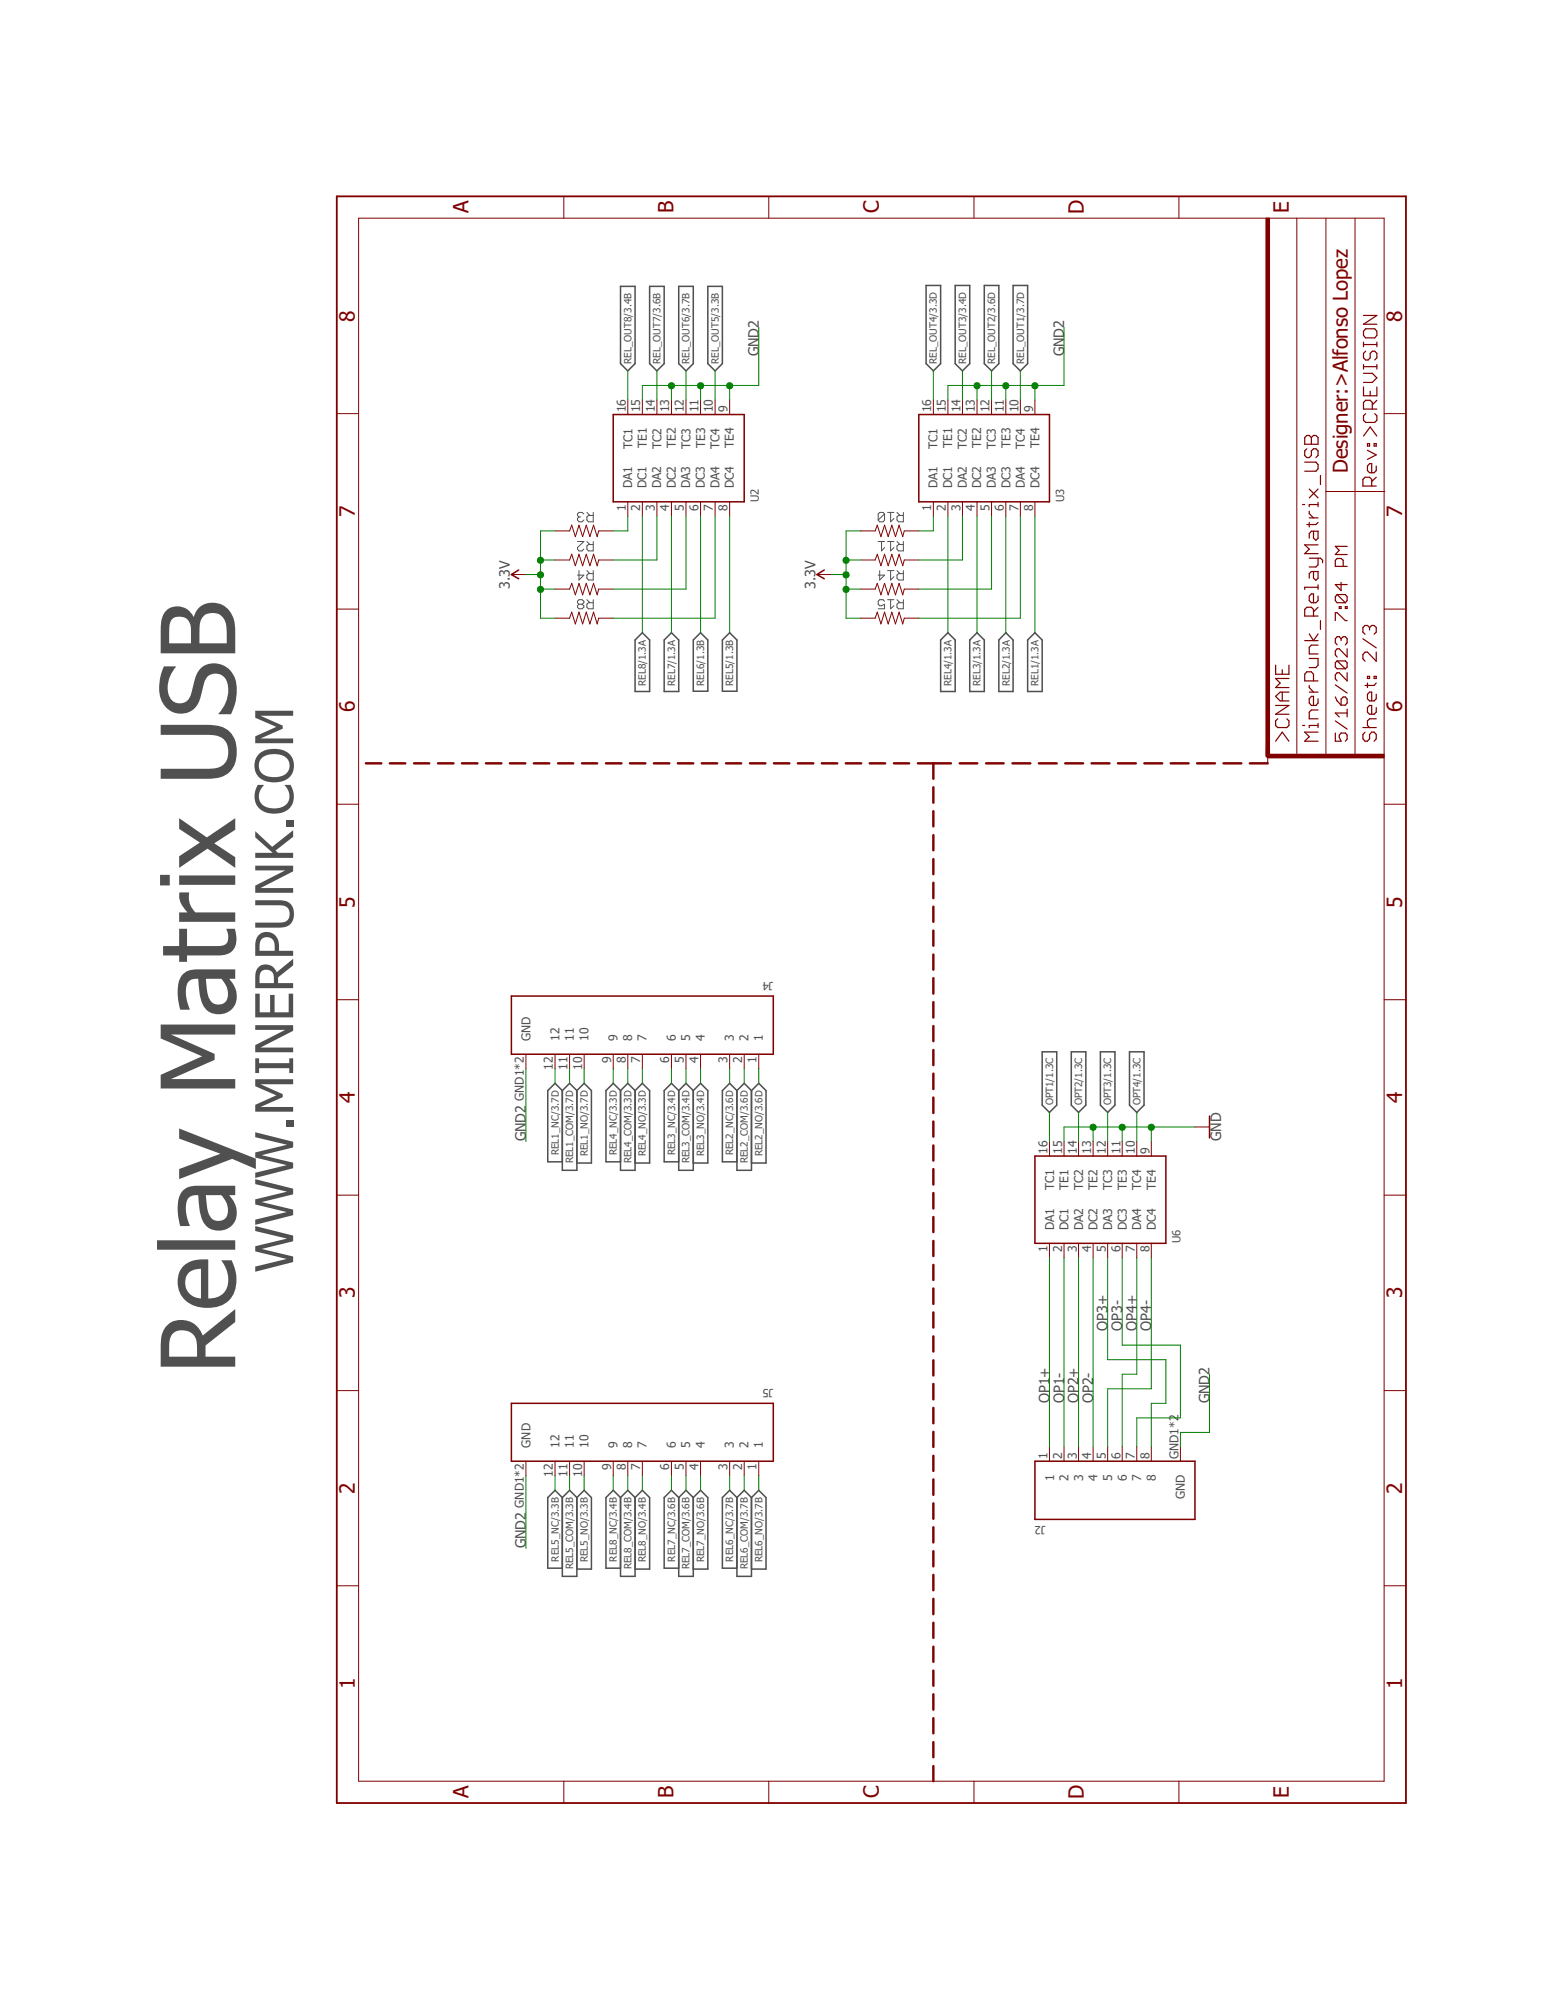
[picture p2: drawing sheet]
<svg xmlns="http://www.w3.org/2000/svg" width="216mm" height="279mm" viewBox="0 0 216 279" stroke-linecap="round" stroke-linejoin="round" font-family="sans-serif">
<path d="M19.3 27.2l177.3 225M196.6 27.2l-177.3 225" fill="none" stroke="#fff" stroke-width=".14"/>
<path d="M23.4 185.1a3.1 3.1 0 0 1 4.9 1.5l4.6-3.7v1.8l-4.2 3.3v1.5h4.2v1.4h-10.5v-2.7a3.9 3.9 0 0 1 1-3.1zM24.1 186.3l-.2 .4-.2 .5-.1 2.3h3.9v-1.2a2.06 2.06 0 0 0-1.5-2.4l-.7-.1-.5 .1zM25.7 176.8a4.2 4.2 0 0 1 3.4-.9v5.5a2.53 2.53 0 0 0 2.7-3.2l-.3-1-.6-1.1h1.5a5.5 5.5 0 0 1-.1 5.2 4.7 4.7 0 0 1-5.5 1 3.5 3.5 0 0 1-1.1-5.5zM26.3 177.9a2.19 2.19 0 0 0-.2 2.3 2.19 2.19 0 0 0 2 1.2v-4.2l-1.2 .3zM21.9 173.3h11v1.3h-11zM28.7 167l.1 .5a3.9 3.9 0 0 0 .9 2.9 1.39 1.39 0 0 0 1.7-.1 1.39 1.39 0 0 0 .4-1.5l-.2-.9-.7-.9zM25.6 166.3l.6-.4 .9-.2h5.8v1.3h-.9a3.1 3.1 0 0 1 .4 4.2 2.6 2.6 0 0 1-4.4-1.4l-.3-2.8a1.42 1.42 0 0 0-1.7 1.6 6.8 6.8 0 0 0 .5 2.7h-1.3l-.1-.5a6.4 6.4 0 0 1 .1-4.1zM25 157.6l10.7 4.3v1.4l-3.3-1.4-7.4 2.8v-1.4l5.8-2.1-5.8-2.1zM22.4 143.1h10.5v1.4h-9l6.1 2.7v.9l-6.1 2.6h9v1.4h-10.5v-1.9l5.8-2.6-5.8-2.5zM28.7 136.7l.1 .6a3.9 3.9 0 0 0 .9 2.8 1.39 1.39 0 0 0 1.7 0 1.39 1.39 0 0 0 .4-1.6l-.2-.8-.7-1zM25.6 136.1l.6-.5 .9-.2h5.8v1.3h-.9a3.1 3.1 0 0 1 .4 4.3 2.6 2.6 0 0 1-4.4-1.5l-.3-2.8a1.42 1.42 0 0 0-1.7 1.7 6.8 6.8 0 0 0 .5 2.7h-1.3l-.1-.5a6.4 6.4 0 0 1 .1-4.1zM25 129.8h1.1v2.4h3.8a1.88 1.88 0 0 0 1.9-.6 2.61 2.61 0 0 0-.2-1.8h1.2a3.7 3.7 0 0 1-.2 2.8 2.41 2.41 0 0 1-2.1 .9h-4.4v.9h-1.1v-.9h-2.2v-1.3h2.2zM25.1 124.7h1.3a2.95 2.95 0 0 0 .9 2.8h5.6v1.3h-7.9v-1.3h1.2a2.98 2.98 0 0 1-1.1-2.8zM25 122.3h7.9v1.3h-7.9zM22.4 122.2h1.3v1.5h-1.3zM25 114.3l3.9 2.7 4-2.7v1.6l-3 1.9 3 2v1.4l-3.9-2.6-4 2.6v-1.6l2.9-1.9-2.9-1.9zM22.4 101.3h6.5a3.9 3.9 0 0 1 3.6 1.5 4.6 4.6 0 0 1-.4 5 4.1 4.1 0 0 1-3.2 1h-6.5v-1.4h6.5a2.64 2.64 0 0 0 2.8-1.2 2.43 2.43 0 0 0-1.2-3.4l-1.2-.1h-6.9zM22.9 93.1h1.7a4.4 4.4 0 0 0-.9 4.2 1.63 1.63 0 0 0 1.8 .9 1.63 1.63 0 0 0 1.3-1.5l.1-.6a5.2 5.2 0 0 1 1.4-2.9 3.2 3.2 0 0 1 3.4 0 3.2 3.2 0 0 1 1.4 3.1 7 7 0 0 1-.8 3.5h-1.8a4.7 4.7 0 0 0 1.1-4.8 1.68 1.68 0 0 0-1.9-.9 1.68 1.68 0 0 0-1.3 1.6l-.2 1a3.1 3.1 0 0 1-2.4 3 3.1 3.1 0 0 1-3.6-3.5 7.2 7.2 0 0 1 .7-3.1zM23.2 85.3a2.49 2.49 0 0 1 3.9 .9 2.81 2.81 0 0 1 4.9-.9 4.3 4.3 0 0 1 .9 3v3h-10.5v-2.8a4.8 4.8 0 0 1 .6-3zM24 86.5a3.2 3.2 0 0 0-.4 2.1v1.3h3.1v-1.6a1.74 1.74 0 0 0-1.4-2.1h-.8zM28.5 86a2.77 2.77 0 0 0-.6 2.3v1.6h3.8v-1.2a3.6 3.6 0 0 0-.7-2.5 2.05 2.05 0 0 0-2.5-.2z" fill="#505050"/>
<g fill="none" stroke="#505050" stroke-width=".14">
<path d="M80.6 75.6h.9l-.9 .9v.2l.3 .3h.4l.2-.3M80.9 72.2l-.3 .2v.2l.3 .3h.4l.2-.3M80.9 72.2h.2M80.9 79.7v1.3l.6-.7h-.9M81.5 71.8l-.2-.2h-.4l-.3 .2v.2l.3 .2M82 71.6l.4 .4M82 75.6l.4 .5M82 79.7l.4 .4M82.8 71.6v1.3h-.6l-.2-.3v-.4l.2-.2h.6M82.8 75.6v1.4h-.6l-.2-.3v-.4l.2-.2h.6M82.8 79.7v1.3h-.6l-.2-.2v-.5l.2-.2h.6M122.6 75.6h.9"/>
<path d="M122.9 79.7v1.3l.6-.7h-.9M123.1 75.6v1.4l.4-.5M123.5 71.8v.8l-.2 .3h-.4l-.3-.3M123.5 71.8l-.2-.2h-.4l-.3 .2v.8M123.5 71.8l-.9 .8M124 71.6h.8M124 75.6h.8M124 79.7h.8M124.4 71.6v1.3l.4-.5M124.4 75.6v1.4l.4-.5M124.4 79.7v1.3l.4-.4M125.3 71.6l.4 .4"/>
<path d="M125.3 75.6l.4 .5M125.3 79.7l.4 .4M126.2 71.6v1.3h-.7l-.2-.3v-.4l.2-.2h.7M126.2 75.6v1.4h-.7l-.2-.3v-.4l.2-.2h.7M126.2 79.7v1.3h-.7l-.2-.2v-.5l.2-.2h.7M80.9 84.4l-.3-.2v-.2l.3-.2h.4l.2 .2v.2l-.2 .2M80.9 84.4l-.3 .2v.2l.3 .2h.4l.2-.2v-.2l-.2-.2M80.9 84.4h.4M82 83.8l.4 .4M82.8 83.8v1.2h-.6l-.2-.2v-.4l.2-.2h.6M123.5 84l-.2-.2h-.4l-.3 .2v.4l.3 .2h.2l.4-.2v.6h-.9M124 83.8h.8"/>
<path d="M124.4 83.8v1.2l.4-.4M125.3 83.8l.4 .4M126.2 83.8v1.2h-.7l-.2-.2v-.4l.2-.2h.7"/>
</g>
<g fill="none" stroke="#505050" stroke-width=".21">
<path d="M129.3 39.9h2.1v10.9l-1.1 1-1-1zM133.4 39.9h2v10.9l-1 1-1-1zM137.5 39.9h2v10.9l-1 1-1-1zM141.5 39.9h2v10.9l-1 1-1-1zM86.7 40h2v10.8l-1 1-1-1zM90.7 40h2.1v10.8l-1.1 1-1-1zM94.8 40h2v10.8l-1 1-1-1zM98.8 40h2.1v10.8l-1 1-1.1-1zM89.7 88.4l1 1v7.2h-2v-7.2zM93.8 88.4l1 1v7.2h-2v-7.2zM97.8 88.4l1 1v7.2h-2v-7.2zM101.9 88.4l1 1v7.2h-2v-7.2z"/>
<path d="M132.4 88.4l1 1v7.2h-2v-7.2zM136.4 88.4l1.1 1v7.2h-2.1v-7.2zM140.5 88.4l1 1v7.2h-2v-7.2zM144.5 88.4l1 1v7.2h-2v-7.2zM78.5 152.4v11.1h2.1v-11.1M78.5 152.4l-1-1.1-1 1.1v9.9h2M78.5 152.4l1-1.1 1.1 1.1M80.6 152.4l1-1.1 1 1.1v10.1h-2M86.7 152.4v11.1h2v-11.1M86.7 152.4l-1.1-1.1-1 1.1v9.9h2.1M86.7 152.4l1-1.1 1 1.1M88.7 152.4l1-1.1 1 1.1v10.1h-2"/>
<path d="M94.8 152.4v11.1h2v-11.1M94.8 152.4l-1-1.1-1 1.1v9.9h2M94.8 152.4l1-1.1 1 1.1M96.8 152.4l1-1.1 1 1.1v10.1h-2M102.9 152.4l-1-1.1-1 1.1v9.9h2M102.9 152.4v11.1h2v-11.1M102.9 152.4l1-1.1 1 1.1M104.9 152.4l1.1-1.1 1 1.1v10.1h-2.1M145.5 146.9h2.1v7.5l-1 1-1.1-1zM149.6 146.9h2v7.5l-1 1-1-1zM153.7 146.9h2v7.5l-1 1-1-1zM157.7 146.9h2.1v7.5l-1.1 1-1-1z"/>
<path d="M78.5 209.2l-1-1-1 1v9.9h2M78.5 209.2v11h2.1v-11M78.5 209.2l1-1 1.1 1M80.6 209.2l1-1 1 1v10h-2M86.7 209.2v11h2v-11M86.7 209.2l-1.1-1-1 1v9.9h2.1M86.7 209.2l1-1 1 1M88.7 209.2l1-1 1 1v10h-2M94.8 209.2v11h2v-11M94.8 209.2l-1-1-1 1v9.9h2M94.8 209.2l1-1 1 1M96.8 209.2l1-1 1 1v10h-2"/>
<path d="M102.9 209.2l-1-1-1 1v9.9h2M102.9 209.2v11h2v-11M102.9 209.2l1-1 1 1M104.9 209.2l1.1-1 1 1v10h-2.1"/>
</g>
<path d="M177 104.6v2" fill="none" stroke="#800000" stroke-width=".14"/>
<g fill="none" stroke="#800000" stroke-width=".34">
<path d="M51.1 106.6h2.2M54.4 106.6h2.2M57.8 106.6h2.1M61.2 106.6h2.1M64.5 106.6h2.2M67.9 106.6h2.1M71.2 106.6h2.2M74.5 106.6h2.2M77.9 106.6h2.2M81.3 106.6h2.1M84.6 106.6h2.2M88 106.6h2.1"/>
<path d="M91.3 106.6h2.2M94.7 106.6h2.1M98 106.6h2.2M101.4 106.6h2.1M104.7 106.6h2.2M108.1 106.6h2.1M111.4 106.6h2.2M114.8 106.6h2.1M118.1 106.6h2.2M121.5 106.6h2.1M124.8 106.6h2.2M128.2 106.6h4.6"/>
<path d="M130.3 106.6v2.2M130.3 110v2.1M130.3 113.3v2.1M130.3 116.7v2.1M134 106.6h2.5M137.7 106.6h2.5M141.4 106.6h2.5M145.1 106.6h2.5M148.8 106.6h2.5M152.4 106.6h2.5M156.1 106.6h2.5M159.8 106.6h2.5"/>
<path d="M163.5 106.6h2.5M167.2 106.6h2.5M170.9 106.6h2.5M174.5 106.6h2.5M130.3 120v2.1M130.3 123.3v2.2M130.3 126.7v2.1M130.3 130v2.1M130.3 133.3v2.2M130.3 136.7v2.1M130.3 140v2.2M130.3 143.3v2.2"/>
<path d="M130.3 146.7v2.1M130.3 150v2.1M130.3 153.3v2.2M130.3 156.7v2.1M130.3 160v2.1M130.3 163.3v2.2M130.3 166.7v2.1M130.3 170v2.1M130.3 173.4v2.1M130.3 176.7v2.1M130.3 180v2.2M130.3 183.3v2.2"/>
<path d="M130.3 186.7v2.1M130.3 190v2.2M130.3 193.3v2.2M130.3 196.7v2.1M130.3 200v2.1M130.3 203.4v2.1M130.3 206.7v2.1M130.3 210v2.2M130.3 213.4v2.1M130.3 216.7v2.1M130.3 220v2.2M130.3 223.4v2.1"/>
<path d="M130.3 226.7v2.1M130.3 230v2.2M130.3 233.4v2.1M130.3 236.7v2.1M130.3 240v2.1M130.3 243.4v2.1M130.3 246.7v2.1"/>
</g>
<path d="M177 105.4h16.3v.5h-16.3z" fill-rule="evenodd" fill="#800000"/>
<path d="M177 105.4h16.3v.5h-16.3z" fill="none" stroke="#800000" stroke-width=".14"/>
<path d="M176.8 30.5h.5v75.2h-.5z" fill-rule="evenodd" fill="#800000"/>
<g fill="none" stroke="#800000" stroke-width=".14">
<path d="M50.1 30.5h143.2v218.3h-143.2zM78.7 27.4v3.1M107.4 27.4v3.1M136 27.4v3.1M164.6 27.4v3.1M176.8 30.5h.5v75.2h-.5zM181.1 30.5v75.1M185.2 30.5v75.1M189.2 30.5v75.1M47 57.8h3.1M87.7 55.9v2M89.7 55.9v2"/>
<path d="M91.7 55.9v2M93.8 55.9v2M95.8 55.9v2M97.8 55.9v2M99.9 55.9v2M101.9 55.9v2M130.3 55.9v2M132.4 55.9v2M134.4 55.9v2M136.4 55.9v2M138.5 55.9v2M140.5 55.9v2"/>
<path d="M142.5 55.9v2M144.5 55.9v2M193.3 57.8h3M77.5 74.2h2l.3-.8 .5 1.6 .6-1.6 .5 1.6 .5-1.6 .5 1.6 .5-1.6 .5 1.6 .2-.8h2M77.5 78.2h2l.3-.8 .5 1.6 .6-1.6 .5 1.6 .5-1.6 .5 1.6 .5-1.6 .5 1.6 .2-.8h2M87.7 70.1v2M89.7 70.1v2M91.7 70.1v2M93.8 70.1v2M95.8 70.1v2M97.8 70.1v2M99.9 70.1v2"/>
<path d="M101.9 70.1v2M120.2 74.2h2l.3-.8 .5 1.6 .5-1.6 .5 1.6 .5-1.6 .6 1.6 .5-1.6 .5 1.6 .2-.8h2M120.2 78.2h2l.3-.8 .5 1.6 .5-1.6 .5 1.6 .5-1.6 .6 1.6 .5-1.6 .5 1.6 .2-.8h2M130.3 70.1v2M132.4 70.1v2M134.4 70.1v2M136.4 70.1v2M138.5 70.1v2M140.5 70.1v2M142.5 70.1v2M144.5 70.1v2M185.2 68.7h8.2"/>
<path d="M47 85.1h3.1M71.4 80.3h2M77.5 82.3h2l.3-.8 .5 1.6 .6-1.6 .5 1.6 .5-1.6 .5 1.6 .5-1.6 .5 1.6 .2-.8h2M77.5 86.4h2l.3-.9 .5 1.7 .6-1.7 .5 1.7 .5-1.7 .5 1.7 .5-1.7 .5 1.7 .2-.8h2M114.1 80.3h2M120.2 82.3h2l.3-.8 .5 1.6 .5-1.6 .5 1.6 .5-1.6 .6 1.6 .5-1.6 .5 1.6 .2-.8h2M120.2 86.4h2l.3-.9 .5 1.7 .5-1.7 .5 1.7 .5-1.7 .6 1.7 .5-1.7 .5 1.7 .2-.8h2M193.3 85.1h3M47 112.4h3.1M193.3 112.4h3M47 139.7h3.1M193.3 139.7h3"/>
<path d="M73.4 147.3v2M77.5 147.3v2M79.5 147.3v2M81.6 147.3v2M85.6 147.3v2M87.7 147.3v2M89.7 147.3v2M93.8 147.3v2M95.8 147.3v2M97.8 147.3v2M101.9 147.3v2M103.9 147.3v2"/>
<path d="M106 147.3v2M146.6 159.5v2M148.6 159.5v2M150.6 159.5v2M152.7 159.5v2M154.7 159.5v2M156.7 159.5v2M158.7 159.5v2M160.8 159.5v2M166.9 157.4h2M47 167h3.1M146.6 173.7v2"/>
<path d="M148.6 173.7v2M150.6 173.7v2M152.7 173.7v2M154.7 173.7v2M156.7 173.7v2M158.7 173.7v2M160.8 173.7v2M193.3 167h3M47 194.3h3.1M193.3 194.3h3M73.4 204.1v2.1M77.5 204.1v2.1"/>
<path d="M79.5 204.1v2.1M81.6 204.1v2.1M85.6 204.1v2.1M87.7 204.1v2.1M89.7 204.1v2.1M93.8 204.1v2.1M95.8 204.1v2.1M97.8 204.1v2.1M101.9 204.1v2.1M103.9 204.1v2.1M106 204.1v2.1M146.6 202.1v2"/>
<path d="M148.6 202.1v2M150.6 202.1v2M152.7 202.1v2M154.7 202.1v2M156.7 202.1v2M158.7 202.1v2M160.8 202.1v2M164.8 202.1v2M47 221.5h3.1M193.3 221.5h3M78.7 248.8v3.1M107.4 248.8v3.1"/>
<path d="M136 248.8v3.1M164.6 248.8v3.1"/>
</g>
<path d="M177 104.6v1h1.1" fill="none" stroke="#800000" stroke-width=".51"/>
<g fill="none" stroke="#800000" stroke-width=".17">
<path d="M190.4 47.8v.6M190.4 50.9v.7M190.4 54.1v1.2h1.9v-1.2M190.4 52.2h1.2l.7 .6-.7 .6h-1.2M190.4 51.2h1.9M190.4 48.1h1.9M190.4 44.1h1.9l-1.9 1.2h1.9M190.7 57.8l-.3 .3v.6l.3 .3h1.3l.3-.3v-.6l-.3-.3M190.7 45.9h1.3l.3 .4v.6l-.3 .3h-1.3l-.3-.3v-.6zM190.7 49.1l-.3 .3v.6l.3 .3h.4l.2-.3v-.6l.3-.3h.4l.3 .3v.6l-.3 .3M191.3 54.7v.6M191.6 57.1v-.9l-.3-.3h-.6l-.3 .3v.9h1.9"/>
<path d="M192.3 47.8v.6M192.3 50.9v.7M192.3 55.9l-.7 .7M181.9 70.5h.3M182.2 61.1l.3-.3h.3l.3 .3 .3-.3h.4l.3 .3v1h-1.9zM182.2 64.6h1.6l.3 .3v.6l-.3 .3h-1.6M182.5 62.7l-.3 .3v.6l.3 .3h.3l.3-.3v-.6l.3-.3h.4l.3 .3v.6l-.3 .3M182.8 71.4v.4l.6 .5M182.8 73v.6M182.8 78h1.6l.3 .3v.3M182.8 72.3h1.3M182.8 68.3l1.3 1.3"/>
<path d="M183.1 61.1v1M183.4 74.2v1l.4 .3 .3-.3v-1h-1l-.3 .3v.7M183.4 79.8v1l.4 .3 .3-.3v-1h-1l-.3 .3v.7M184.1 70.5h-1.3v.3M184.1 70.2v.6M184.1 78v.9l-.3 .3h-1M184.1 76.1h-1.9l.6 .6-.6 .6h1.9M184.1 73l-.3 .3h-1.3M184.1 68.3l-1.3 1.3M184.4 66.4v1.3M187.6 79.1v-.8l-.3-.3h-.6l-.2 .3v.8h1.6M188.1 76.3h-1.6l.5 .6-.5 .6h1.6"/>
<path d="M190.4 60.9l.9-1.3 1 1.3M191 62h.3v.3h-.3zM191 62.9l1.2 .6-1.2 .7M191.6 67.9v-.9l-.3-.3h-.7l-.3 .3v.9h1.9M191.9 62h.3v.3h-.3zM192.2 65.1v.6l-.3 .3h-.6l-.3-.3v-.6l.3-.3h.3v1.2M192.2 66.7l-.6 .6M178.1 98.6h1.9l-1.9 1.2h1.9M178.1 92.9v1.3h1.9v-1.3M179.1 93.6v.6M179.1 96.7v1.2M180 96.7h-1.2l-.7 .6 .7 .6h1.2"/>
<path d="M180 94.8h-1.9l.7 .6-.7 .7h1.9M182.2 89.5h1.9M182.8 95.8v.3l.6 .6M182.8 92h1.3v.9l-.3 .4h-1M182.8 96.7h1.3M182.8 88.6l.6 .9 .7-.9M183.4 86.1v-1l-.3-.3h-.6l-.3 .3v1h1.9M183.4 95.1v-.9l-.3-.3h-.6l-.3 .3v.9h1.9M184.1 83.3v.6l-.3 .3h-.7l-.3-.3v-.6l.3-.3h.3v1.2M184.1 90.1h-1l-.3 .3v1h1.3M184.1 97.6v.6l-.3 .4h-.7l-.3-.4v-.6l.3-.3h.3v1.3M184.1 99.2h-1l-.3 .3v.9h1.3"/>
<path d="M184.1 81.7v.6M184.1 82h-1.9v.3M184.1 84.8l-.7 .7M184.4 86.7v1.2M186.5 86.7v-1.1h.2l1.2 1.1h.2M186.5 97.4l.2 .5 .6 .6M186.5 95.7l1.6 1.1M186.7 83.1l-.2 .3v.5l.2 .3h1.2M186.7 92.3l-.2 .3v.6l.2 .2h1.2M186.7 83.1h1.2l.2 .3v.5l-.2 .3M186.7 92.3h1.2l.2 .3v.6l-.2 .2M186.7 92.3l1.2 1.1"/>
<path d="M186.7 83.1l1.2 1.1M187 84.8h.3v.2h-.3zM187.3 89.2l-.3-.3h-.3l-.2 .3v.6l.2 .3M187.3 89.2l.3-.3h.3l.2 .3v.6l-.2 .3M187.3 81.4v1.1l-.8-.8h1.6M187.3 89.2v.3M187.6 97.4h.3l.2 .3v.5l-.2 .3h-.6v-.8zM187.9 84.8h.2v.2h-.2zM188.1 90.6v1.2l-1.1-1.2h-.3l-.2 .3v.6l.2 .3M188.1 94v1.1l-1.1-1.1h-.3l-.2 .3v.5l.2 .3M188.1 99.1v1.1M188.1 99.6h-1.6l.5 .6"/>
<path d="M190.3 89.2l1.9 1.3M191 94.5h.3v.3h-.3zM191 95.4v.7M191.3 87.7l.3-.3h.3l.3 .3v.6l-.3 .3M191.3 87.7l-.3-.3h-.4l-.3 .3v.6l.3 .3M191.3 87.7v.3M191.9 94.5h.3v.3h-.3zM192.2 98.8v.7l-.3 .3h-.6l-.3-.3v-.7l.3-.2h.3v1.2M192.2 97v.6l-.3 .3h-.6l-.3-.3v-.6l.3-.3h.3v1.2M192.2 91.1v1.3l-1.2-1.3h-.4l-.3 .3v.6l.3 .4M192.2 95.4l-.3 .4h-1.3M178.1 103.5l1-1.2 .9 1.2"/>
<path d="M178.4 100.4l-.3 .3v.6l.3 .3h1.3l.3-.3v-.6l-.3-.3M181.9 101.3h.3M184.1 102.3h-1.9l.6 .6-.6 .6h1.9M184.1 101.3h-1.3v.3M184.1 101v.6M186.5 102.4v1.1h.8l-.3-.5v-.3l.3-.3h.6l.2 .3v.6l-.2 .2M186.5 100.7l1.6 1.2M190.3 101.6h1.9M190.6 102.3l-.3 .3v.6l.3 .3h.4l.3-.3v-.6l.3-.3h.3l.3 .3v.6l-.3 .3M192.2 100.4h-.9l-.3 .3v.6l.3 .3"/>
</g>
<path d="M47 27.4h149.3v224.5h-149.3z" fill="none" stroke="#800000" stroke-width=".25"/>
<path d="M85.6 57.9h18.3v12.2h-18.3zM128.3 57.9h18.3v12.2h-18.3zM72.4 79.6l-1 .7 1 .6M115.1 79.6l-1 .7 1 .6M71.4 139.1h36.6v8.2h-36.6zM168.9 155.9v3.1M144.5 161.5h18.3v12.2h-18.3zM71.4 196h36.6v8.1h-36.6zM144.5 204.1h22.4v8.2h-22.4z" fill="none" stroke="#800000" stroke-width=".21"/>
<path d="M99.9 51.8v4.1M77.5 74.2h-2v12.2h2M73.4 80.3h2.1" fill="none" stroke="#008000" stroke-width=".14"/>
<circle cx="75.5" cy="80.3" r=".43" fill="#008000"/>
<g fill="none" stroke="#008000" stroke-width=".14">
<path d="M75.5 78.2h2"/>
<circle cx="75.5" cy="80.3" r=".43"/>
</g>
<circle cx="75.5" cy="78.3" r=".43" fill="#008000"/>
<g fill="none" stroke="#008000" stroke-width=".14">
<path d="M75.5 82.3h2"/>
<circle cx="75.5" cy="78.3" r=".43"/>
</g>
<circle cx="75.5" cy="82.3" r=".43" fill="#008000"/>
<g fill="none" stroke="#008000" stroke-width=".14">
<path d="M120.2 74.2h-2v12.2h2M116.1 80.3h2.1"/>
<circle cx="75.5" cy="82.3" r=".43"/>
</g>
<circle cx="118.1" cy="80.3" r=".43" fill="#008000"/>
<g fill="none" stroke="#008000" stroke-width=".14">
<path d="M118.2 78.2h2"/>
<circle cx="118.1" cy="80.3" r=".43"/>
</g>
<circle cx="118.1" cy="78.3" r=".43" fill="#008000"/>
<g fill="none" stroke="#008000" stroke-width=".14">
<path d="M118.2 82.3h2"/>
<circle cx="118.1" cy="78.3" r=".43"/>
</g>
<circle cx="118.1" cy="82.3" r=".43" fill="#008000"/>
<g fill="none" stroke="#008000" stroke-width=".14">
<path d="M87.7 51.8v4.1M91.7 51.8v4.1M95.8 51.8v4.1M130.3 51.8v4.1M134.4 51.8v4.1M138.5 51.8v4.1M142.5 51.8v4.1M87.7 72.1v2.1h-2.1M89.7 72.1v16.3M91.7 72.1v6.1h-6.1M93.8 72.1v16.3M95.8 72.1v10.2h-10.2"/>
<path d="M97.8 72.1v16.3M99.9 72.1v14.3h-14.3M101.9 72.1v16.3M130.3 72.1v2.1h-2M132.4 72.1v16.3M134.4 72.1v6.1h-6.1M136.4 72.1v16.3M138.5 72.1v10.2h-10.2M140.5 72.1v16.3M142.5 72.1v14.3h-14.2M144.5 72.1v16.3M77.5 149.3v2"/>
<path d="M79.5 149.3v2M81.6 149.3v2M85.6 149.3v2M87.7 149.3v2M89.7 149.3v2M93.8 149.3v2M95.8 149.3v2M97.8 149.3v2M101.9 149.3v2M103.9 149.3v2M106 149.3v2M146.6 155.4v4.1"/>
<path d="M148.6 159.5v-2.1h12.2v2.1M150.6 155.4v4.1M154.7 155.4v4.1M158.7 155.4v4.1M146.6 175.7v26.4M148.6 175.7v26.4M150.6 175.7v26.4M152.7 175.7v26.4M154.7 175.7v14.2h8.1v6.1h-2v6.1M156.7 175.7v12.2h8.1v10.2h-6.1v4M158.7 175.7v16.3h-2v10.1M160.8 175.7v18.3h-6.1v8.1"/>
<path d="M77.5 206.2v2M79.5 206.2v2M81.6 206.2v2M85.6 206.2v2M87.7 206.2v2M89.7 206.2v2M93.8 206.2v2M95.8 206.2v2M97.8 206.2v2M101.9 206.2v2M103.9 206.2v2M106 206.2v2"/>
<circle cx="118.1" cy="82.3" r=".43"/>
</g>
<circle cx="160.8" cy="157.5" r=".43" fill="#008000"/>
<g fill="none" stroke="#008000" stroke-width=".14">
<path d="M156.7 157.4v2.1"/>
<circle cx="160.8" cy="157.5" r=".43"/>
</g>
<circle cx="156.7" cy="157.5" r=".43" fill="#008000"/>
<g fill="none" stroke="#008000" stroke-width=".14">
<path d="M152.7 157.4v2.1"/>
<circle cx="156.7" cy="157.5" r=".43"/>
</g>
<circle cx="152.6" cy="157.5" r=".43" fill="#008000"/>
<g fill="none" stroke="#008000" stroke-width=".14">
<path d="M89.7 55.9v-2.1h12.2v2.1M160.8 157.4h6.1"/>
<circle cx="152.6" cy="157.5" r=".43"/>
</g>
<circle cx="101.9" cy="53.9" r=".43" fill="#008000"/>
<g fill="none" stroke="#008000" stroke-width=".14">
<path d="M97.8 53.8v2.1"/>
<circle cx="101.9" cy="53.9" r=".43"/>
</g>
<circle cx="97.8" cy="53.9" r=".43" fill="#008000"/>
<g fill="none" stroke="#008000" stroke-width=".14">
<path d="M93.8 53.8v2.1"/>
<circle cx="97.8" cy="53.9" r=".43"/>
</g>
<circle cx="93.8" cy="53.9" r=".43" fill="#008000"/>
<g fill="none" stroke="#008000" stroke-width=".14">
<path d="M106 45.7v8.1h-4.1M132.4 55.9v-2.1h12.1v2.1"/>
<circle cx="93.8" cy="53.9" r=".43"/>
</g>
<circle cx="144.5" cy="53.9" r=".43" fill="#008000"/>
<g fill="none" stroke="#008000" stroke-width=".14">
<path d="M140.5 53.8v2.1"/>
<circle cx="144.5" cy="53.9" r=".43"/>
</g>
<circle cx="140.5" cy="53.9" r=".43" fill="#008000"/>
<g fill="none" stroke="#008000" stroke-width=".14">
<path d="M136.4 53.8v2.1"/>
<circle cx="140.5" cy="53.9" r=".43"/>
</g>
<circle cx="136.4" cy="53.9" r=".43" fill="#008000"/>
<g fill="none" stroke="#008000" stroke-width=".14">
<path d="M148.6 45.7v8.1h-4.1M73.4 149.3v10.2M168.9 192v8.1h-4.1v2M73.4 206.2v10.1"/>
<circle cx="136.4" cy="53.9" r=".43"/>
</g>
<text font-size="7.3" fill="#505050" x="40.9" y="177.8" transform="rotate(-90 40.9 177.8)">WWW.MINERPUNK.COM</text>
<g font-size="2.9" fill="#800000">
<text x="65.4" y="29.8" transform="rotate(-90 65.4 29.8)">A</text>
<text x="94.1" y="29.8" transform="rotate(-90 94.1 29.8)">B</text>
<text x="122.7" y="29.8" transform="rotate(-90 122.7 29.8)">C</text>
<text x="151.3" y="29.9" transform="rotate(-90 151.3 29.9)">D</text>
<text x="180" y="29.8" transform="rotate(-90 180 29.8)">E</text>
<text x="49.6" y="45" transform="rotate(-90 49.6 45)">8</text>
<text x="195.8" y="45" transform="rotate(-90 195.8 45)">8</text>
<text x="49.6" y="72.2" transform="rotate(-90 49.6 72.2)">7</text>
<text x="195.8" y="72.2" transform="rotate(-90 195.8 72.2)">7</text>
<text x="49.6" y="99.5" transform="rotate(-90 49.6 99.5)">6</text>
<text x="195.8" y="99.5" transform="rotate(-90 195.8 99.5)">6</text>
<text x="49.6" y="126.8" transform="rotate(-90 49.6 126.8)">5</text>
<text x="195.8" y="126.8" transform="rotate(-90 195.8 126.8)">5</text>
<text x="49.6" y="154.1" transform="rotate(-90 49.6 154.1)">4</text>
<text x="195.8" y="154.1" transform="rotate(-90 195.8 154.1)">4</text>
<text x="49.6" y="181.4" transform="rotate(-90 49.6 181.4)">3</text>
<text x="195.8" y="181.4" transform="rotate(-90 195.8 181.4)">3</text>
<text x="49.6" y="208.7" transform="rotate(-90 49.6 208.7)">2</text>
<text x="195.8" y="208.7" transform="rotate(-90 195.8 208.7)">2</text>
<text x="49.6" y="236" transform="rotate(-90 49.6 236)">1</text>
<text x="195.8" y="236" transform="rotate(-90 195.8 236)">1</text>
<text x="65.4" y="251.2" transform="rotate(-90 65.4 251.2)">A</text>
<text x="94.1" y="251.2" transform="rotate(-90 94.1 251.2)">B</text>
<text x="122.7" y="251.2" transform="rotate(-90 122.7 251.2)">C</text>
<text x="151.3" y="251.3" transform="rotate(-90 151.3 251.3)">D</text>
<text x="180" y="251.2" transform="rotate(-90 180 251.2)">E</text>
</g>
<text font-size="2.8" fill="#800000" x="188.2" y="66" transform="rotate(-90 188.2 66)">Designer:&gt;Alfonso Lopez</text>
<g font-size="2" fill="#505050">
<text x="106" y="49.8" transform="rotate(-90 106 49.8)">GND2</text>
<text x="148.6" y="49.8" transform="rotate(-90 148.6 49.8)">GND2</text>
<text x="71.2" y="82.3" transform="rotate(-90 71.2 82.3)">3.3V</text>
<text x="113.9" y="82.3" transform="rotate(-90 113.9 82.3)">3.3V</text>
<text x="73.4" y="159.5" transform="rotate(-90 73.4 159.5)">GND2</text>
<text x="170.6" y="159.4" transform="rotate(-90 170.6 159.4)">GND</text>
<text x="154.7" y="185.9" transform="rotate(-90 154.7 185.9)">OP3+</text>
<text x="156.7" y="185.9" transform="rotate(-90 156.7 185.9)">OP3-</text>
<text x="158.7" y="185.9" transform="rotate(-90 158.7 185.9)">OP4+</text>
<text x="160.8" y="185.9" transform="rotate(-90 160.8 185.9)">OP4-</text>
<text x="146.6" y="196" transform="rotate(-90 146.6 196)">OP1+</text>
<text x="148.6" y="196" transform="rotate(-90 148.6 196)">OP1-</text>
<text x="150.6" y="196" transform="rotate(-90 150.6 196)">OP2+</text>
<text x="152.7" y="196" transform="rotate(-90 152.7 196)">OP2-</text>
<text x="168.9" y="196" transform="rotate(-90 168.9 196)">GND2</text>
<text x="73.4" y="216.3" transform="rotate(-90 73.4 216.3)">GND2</text>
</g>
<g font-size="1.7" fill="#505050">
<text x="87.4" y="57.6" transform="rotate(-90 87.4 57.6)">16</text>
<text x="89.4" y="57.6" transform="rotate(-90 89.4 57.6)">15</text>
<text x="91.4" y="57.6" transform="rotate(-90 91.4 57.6)">14</text>
<text x="93.5" y="57.6" transform="rotate(-90 93.5 57.6)">13</text>
<text x="95.5" y="57.6" transform="rotate(-90 95.5 57.6)">12</text>
<text x="97.5" y="57.6" transform="rotate(-90 97.5 57.6)">11</text>
<text x="99.6" y="57.6" transform="rotate(-90 99.6 57.6)">10</text>
<text x="101.6" y="57.6" transform="rotate(-90 101.6 57.6)">9</text>
<text x="130" y="57.6" transform="rotate(-90 130 57.6)">16</text>
<text x="132.1" y="57.6" transform="rotate(-90 132.1 57.6)">15</text>
<text x="134.1" y="57.6" transform="rotate(-90 134.1 57.6)">14</text>
<text x="136.1" y="57.6" transform="rotate(-90 136.1 57.6)">13</text>
<text x="138.2" y="57.6" transform="rotate(-90 138.2 57.6)">12</text>
<text x="140.2" y="57.6" transform="rotate(-90 140.2 57.6)">11</text>
<text x="142.2" y="57.6" transform="rotate(-90 142.2 57.6)">10</text>
<text x="144.3" y="57.6" transform="rotate(-90 144.3 57.6)">9</text>
<text x="88.3" y="62.7" transform="rotate(-90 88.3 62.7)">TC1</text>
<text x="90.3" y="62.6" transform="rotate(-90 90.3 62.6)">TE1</text>
<text x="92.4" y="62.7" transform="rotate(-90 92.4 62.7)">TC2</text>
<text x="94.4" y="62.6" transform="rotate(-90 94.4 62.6)">TE2</text>
<text x="96.4" y="62.7" transform="rotate(-90 96.4 62.7)">TC3</text>
<text x="98.5" y="62.6" transform="rotate(-90 98.5 62.6)">TE3</text>
<text x="100.5" y="62.7" transform="rotate(-90 100.5 62.7)">TC4</text>
<text x="102.5" y="62.6" transform="rotate(-90 102.5 62.6)">TE4</text>
<text x="130.9" y="62.7" transform="rotate(-90 130.9 62.7)">TC1</text>
<text x="133" y="62.6" transform="rotate(-90 133 62.6)">TE1</text>
<text x="135" y="62.7" transform="rotate(-90 135 62.7)">TC2</text>
<text x="137" y="62.6" transform="rotate(-90 137 62.6)">TE2</text>
<text x="139.1" y="62.7" transform="rotate(-90 139.1 62.7)">TC3</text>
<text x="141.1" y="62.6" transform="rotate(-90 141.1 62.6)">TE3</text>
<text x="143.1" y="62.7" transform="rotate(-90 143.1 62.7)">TC4</text>
<text x="145.2" y="62.6" transform="rotate(-90 145.2 62.6)">TE4</text>
<text x="87.4" y="71.3" transform="rotate(-90 87.4 71.3)">1</text>
<text x="88.3" y="68.2" transform="rotate(-90 88.3 68.2)">DA1</text>
<text x="89.4" y="71.3" transform="rotate(-90 89.4 71.3)">2</text>
<text x="90.3" y="68.2" transform="rotate(-90 90.3 68.2)">DC1</text>
<text x="91.4" y="71.3" transform="rotate(-90 91.4 71.3)">3</text>
<text x="92.3" y="68.2" transform="rotate(-90 92.3 68.2)">DA2</text>
<text x="93.5" y="71.3" transform="rotate(-90 93.5 71.3)">4</text>
<text x="94.4" y="68.2" transform="rotate(-90 94.4 68.2)">DC2</text>
<text x="95.5" y="71.3" transform="rotate(-90 95.5 71.3)">5</text>
<text x="96.4" y="68.2" transform="rotate(-90 96.4 68.2)">DA3</text>
<text x="97.5" y="71.3" transform="rotate(-90 97.5 71.3)">6</text>
<text x="98.4" y="68.2" transform="rotate(-90 98.4 68.2)">DC3</text>
<text x="99.6" y="71.3" transform="rotate(-90 99.6 71.3)">7</text>
<text x="100.5" y="68.2" transform="rotate(-90 100.5 68.2)">DA4</text>
<text x="101.6" y="71.3" transform="rotate(-90 101.6 71.3)">8</text>
<text x="102.5" y="68.2" transform="rotate(-90 102.5 68.2)">DC4</text>
<text x="130" y="71.3" transform="rotate(-90 130 71.3)">1</text>
<text x="130.9" y="68.2" transform="rotate(-90 130.9 68.2)">DA1</text>
<text x="132.1" y="71.3" transform="rotate(-90 132.1 71.3)">2</text>
<text x="133" y="68.2" transform="rotate(-90 133 68.2)">DC1</text>
<text x="134.1" y="71.3" transform="rotate(-90 134.1 71.3)">3</text>
<text x="135" y="68.2" transform="rotate(-90 135 68.2)">DA2</text>
<text x="136.1" y="71.3" transform="rotate(-90 136.1 71.3)">4</text>
<text x="137" y="68.2" transform="rotate(-90 137 68.2)">DC2</text>
<text x="138.2" y="71.3" transform="rotate(-90 138.2 71.3)">5</text>
<text x="139.1" y="68.2" transform="rotate(-90 139.1 68.2)">DA3</text>
<text x="140.2" y="71.3" transform="rotate(-90 140.2 71.3)">6</text>
<text x="141.1" y="68.2" transform="rotate(-90 141.1 68.2)">DC3</text>
<text x="142.2" y="71.3" transform="rotate(-90 142.2 71.3)">7</text>
<text x="143.1" y="68.2" transform="rotate(-90 143.1 68.2)">DA4</text>
<text x="144.3" y="71.3" transform="rotate(-90 144.3 71.3)">8</text>
<text x="145.2" y="68.2" transform="rotate(-90 145.2 68.2)">DC4</text>
<text x="74.1" y="145.4" transform="rotate(-90 74.1 145.4)">GND</text>
<text x="77.2" y="149.4" transform="rotate(-90 77.2 149.4)">12</text>
<text x="78.1" y="145.4" transform="rotate(-90 78.1 145.4)">12</text>
<text x="79.2" y="149.4" transform="rotate(-90 79.2 149.4)">11</text>
<text x="80.1" y="145.4" transform="rotate(-90 80.1 145.4)">11</text>
<text x="81.3" y="149.4" transform="rotate(-90 81.3 149.4)">10</text>
<text x="82.2" y="145.4" transform="rotate(-90 82.2 145.4)">10</text>
<text x="85.3" y="148.5" transform="rotate(-90 85.3 148.5)">9</text>
<text x="86.2" y="145.4" transform="rotate(-90 86.2 145.4)">9</text>
<text x="87.4" y="148.5" transform="rotate(-90 87.4 148.5)">8</text>
<text x="88.3" y="145.4" transform="rotate(-90 88.3 145.4)">8</text>
<text x="89.4" y="148.5" transform="rotate(-90 89.4 148.5)">7</text>
<text x="90.3" y="145.4" transform="rotate(-90 90.3 145.4)">7</text>
<text x="93.5" y="148.5" transform="rotate(-90 93.5 148.5)">6</text>
<text x="94.4" y="145.4" transform="rotate(-90 94.4 145.4)">6</text>
<text x="95.5" y="148.5" transform="rotate(-90 95.5 148.5)">5</text>
<text x="96.4" y="145.4" transform="rotate(-90 96.4 145.4)">5</text>
<text x="97.5" y="148.5" transform="rotate(-90 97.5 148.5)">4</text>
<text x="98.4" y="145.4" transform="rotate(-90 98.4 145.4)">4</text>
<text x="101.6" y="148.5" transform="rotate(-90 101.6 148.5)">3</text>
<text x="102.5" y="145.4" transform="rotate(-90 102.5 145.4)">3</text>
<text x="103.6" y="148.5" transform="rotate(-90 103.6 148.5)">2</text>
<text x="104.5" y="145.4" transform="rotate(-90 104.5 145.4)">2</text>
<text x="105.7" y="148.5" transform="rotate(-90 105.7 148.5)">1</text>
<text x="106.6" y="145.4" transform="rotate(-90 106.6 145.4)">1</text>
<text x="73.2" y="153.8" transform="rotate(-90 73.2 153.8)">GND1*2</text>
<text x="146.3" y="161.2" transform="rotate(-90 146.3 161.2)">16</text>
<text x="148.3" y="161.2" transform="rotate(-90 148.3 161.2)">15</text>
<text x="150.4" y="161.2" transform="rotate(-90 150.4 161.2)">14</text>
<text x="152.4" y="161.2" transform="rotate(-90 152.4 161.2)">13</text>
<text x="154.4" y="161.2" transform="rotate(-90 154.4 161.2)">12</text>
<text x="156.5" y="161.2" transform="rotate(-90 156.5 161.2)">11</text>
<text x="158.5" y="161.2" transform="rotate(-90 158.5 161.2)">10</text>
<text x="160.5" y="161.2" transform="rotate(-90 160.5 161.2)">9</text>
<text x="147.2" y="166.3" transform="rotate(-90 147.2 166.3)">TC1</text>
<text x="149.2" y="166.2" transform="rotate(-90 149.2 166.2)">TE1</text>
<text x="151.3" y="166.3" transform="rotate(-90 151.3 166.3)">TC2</text>
<text x="153.3" y="166.2" transform="rotate(-90 153.3 166.2)">TE2</text>
<text x="155.3" y="166.3" transform="rotate(-90 155.3 166.3)">TC3</text>
<text x="157.4" y="166.2" transform="rotate(-90 157.4 166.2)">TE3</text>
<text x="159.4" y="166.3" transform="rotate(-90 159.4 166.3)">TC4</text>
<text x="161.4" y="166.2" transform="rotate(-90 161.4 166.2)">TE4</text>
<text x="147.2" y="171.8" transform="rotate(-90 147.2 171.8)">DA1</text>
<text x="149.2" y="171.8" transform="rotate(-90 149.2 171.8)">DC1</text>
<text x="151.3" y="171.8" transform="rotate(-90 151.3 171.8)">DA2</text>
<text x="153.3" y="171.8" transform="rotate(-90 153.3 171.8)">DC2</text>
<text x="155.3" y="171.8" transform="rotate(-90 155.3 171.8)">DA3</text>
<text x="157.4" y="171.8" transform="rotate(-90 157.4 171.8)">DC3</text>
<text x="159.4" y="171.8" transform="rotate(-90 159.4 171.8)">DA4</text>
<text x="161.4" y="171.8" transform="rotate(-90 161.4 171.8)">DC4</text>
<text x="146.3" y="174.9" transform="rotate(-90 146.3 174.9)">1</text>
<text x="148.3" y="174.9" transform="rotate(-90 148.3 174.9)">2</text>
<text x="150.4" y="174.9" transform="rotate(-90 150.4 174.9)">3</text>
<text x="152.4" y="174.9" transform="rotate(-90 152.4 174.9)">4</text>
<text x="154.4" y="174.9" transform="rotate(-90 154.4 174.9)">5</text>
<text x="156.5" y="174.9" transform="rotate(-90 156.5 174.9)">6</text>
<text x="158.5" y="174.9" transform="rotate(-90 158.5 174.9)">7</text>
<text x="160.5" y="174.9" transform="rotate(-90 160.5 174.9)">8</text>
<text x="74.1" y="202.3" transform="rotate(-90 74.1 202.3)">GND</text>
<text x="78.1" y="202.3" transform="rotate(-90 78.1 202.3)">12</text>
<text x="80.1" y="202.3" transform="rotate(-90 80.1 202.3)">11</text>
<text x="82.2" y="202.3" transform="rotate(-90 82.2 202.3)">10</text>
<text x="86.2" y="202.3" transform="rotate(-90 86.2 202.3)">9</text>
<text x="88.3" y="202.3" transform="rotate(-90 88.3 202.3)">8</text>
<text x="90.3" y="202.3" transform="rotate(-90 90.3 202.3)">7</text>
<text x="94.4" y="202.3" transform="rotate(-90 94.4 202.3)">6</text>
<text x="96.4" y="202.3" transform="rotate(-90 96.4 202.3)">5</text>
<text x="98.4" y="202.3" transform="rotate(-90 98.4 202.3)">4</text>
<text x="102.5" y="202.3" transform="rotate(-90 102.5 202.3)">3</text>
<text x="104.5" y="202.3" transform="rotate(-90 104.5 202.3)">2</text>
<text x="106.6" y="202.3" transform="rotate(-90 106.6 202.3)">1</text>
<text x="146.3" y="203.9" transform="rotate(-90 146.3 203.9)">1</text>
<text x="148.3" y="203.9" transform="rotate(-90 148.3 203.9)">2</text>
<text x="150.4" y="203.9" transform="rotate(-90 150.4 203.9)">3</text>
<text x="152.4" y="203.9" transform="rotate(-90 152.4 203.9)">4</text>
<text x="154.4" y="203.9" transform="rotate(-90 154.4 203.9)">5</text>
<text x="156.5" y="203.9" transform="rotate(-90 156.5 203.9)">6</text>
<text x="158.5" y="203.9" transform="rotate(-90 158.5 203.9)">7</text>
<text x="160.5" y="203.9" transform="rotate(-90 160.5 203.9)">8</text>
<text x="164.6" y="203.9" transform="rotate(-90 164.6 203.9)">GND1*2</text>
<text x="77.2" y="206.3" transform="rotate(-90 77.2 206.3)">12</text>
<text x="79.2" y="206.3" transform="rotate(-90 79.2 206.3)">11</text>
<text x="81.3" y="206.3" transform="rotate(-90 81.3 206.3)">10</text>
<text x="85.3" y="205.4" transform="rotate(-90 85.3 205.4)">9</text>
<text x="87.4" y="205.4" transform="rotate(-90 87.4 205.4)">8</text>
<text x="89.4" y="205.4" transform="rotate(-90 89.4 205.4)">7</text>
<text x="93.5" y="205.4" transform="rotate(-90 93.5 205.4)">6</text>
<text x="95.5" y="205.4" transform="rotate(-90 95.5 205.4)">5</text>
<text x="97.5" y="205.4" transform="rotate(-90 97.5 205.4)">4</text>
<text x="101.6" y="205.4" transform="rotate(-90 101.6 205.4)">3</text>
<text x="103.6" y="205.4" transform="rotate(-90 103.6 205.4)">2</text>
<text x="105.7" y="205.4" transform="rotate(-90 105.7 205.4)">1</text>
<text x="147.2" y="207" transform="rotate(-90 147.2 207)">1</text>
<text x="149.2" y="207" transform="rotate(-90 149.2 207)">2</text>
<text x="151.3" y="207" transform="rotate(-90 151.3 207)">3</text>
<text x="153.3" y="207" transform="rotate(-90 153.3 207)">4</text>
<text x="155.3" y="207" transform="rotate(-90 155.3 207)">5</text>
<text x="157.4" y="207" transform="rotate(-90 157.4 207)">6</text>
<text x="159.4" y="207" transform="rotate(-90 159.4 207)">7</text>
<text x="161.4" y="207" transform="rotate(-90 161.4 207)">8</text>
<text x="165.5" y="209.5" transform="rotate(-90 165.5 209.5)">GND</text>
<text x="73.2" y="210.6" transform="rotate(-90 73.2 210.6)">GND1*2</text>
</g>
<g font-size="1.6" fill="#505050">
<text x="106" y="70.1" transform="rotate(-90 106 70.1)">U2</text>
<text x="148.6" y="70.1" transform="rotate(-90 148.6 70.1)">U3</text>
<text x="108" y="137.1" transform="rotate(-180 108 137.1)">J4</text>
<text x="164.8" y="173.7" transform="rotate(-90 164.8 173.7)">U6</text>
<text x="108" y="194" transform="rotate(-180 108 194)">J5</text>
<text x="146" y="213.2" transform="rotate(-180 146 213.2)">J2</text>
</g>
<g font-size="1.4" fill="#505050">
<text x="88.2" y="50.8" transform="rotate(-90 88.2 50.8)">REL_OUT8/3.4B</text>
<text x="92.2" y="50.8" transform="rotate(-90 92.2 50.8)">REL_OUT7/3.6B</text>
<text x="96.3" y="50.8" transform="rotate(-90 96.3 50.8)">REL_OUT6/3.7B</text>
<text x="100.4" y="50.8" transform="rotate(-90 100.4 50.8)">REL_OUT5/3.3B</text>
<text x="130.9" y="50.8" transform="rotate(-90 130.9 50.8)">REL_OUT4/3.3D</text>
<text x="134.9" y="50.8" transform="rotate(-90 134.9 50.8)">REL_OUT3/3.4D</text>
<text x="139" y="50.8" transform="rotate(-90 139 50.8)">REL_OUT2/3.6D</text>
<text x="143" y="50.8" transform="rotate(-90 143 50.8)">REL_OUT1/3.7D</text>
<text x="90.2" y="95.8" transform="rotate(-90 90.2 95.8)">REL8/1.3A</text>
<text x="94.3" y="95.8" transform="rotate(-90 94.3 95.8)">REL7/1.3A</text>
<text x="98.3" y="95.8" transform="rotate(-90 98.3 95.8)">REL6/1.3B</text>
<text x="102.4" y="95.8" transform="rotate(-90 102.4 95.8)">REL5/1.3B</text>
<text x="132.9" y="95.8" transform="rotate(-90 132.9 95.8)">REL4/1.3A</text>
<text x="136.9" y="95.8" transform="rotate(-90 136.9 95.8)">REL3/1.3A</text>
<text x="141" y="95.8" transform="rotate(-90 141 95.8)">REL2/1.3A</text>
<text x="145" y="95.8" transform="rotate(-90 145 95.8)">REL1/1.3A</text>
<text x="147.1" y="154.4" transform="rotate(-90 147.1 154.4)">OPT1/1.3C</text>
<text x="151.1" y="154.4" transform="rotate(-90 151.1 154.4)">OPT2/1.3C</text>
<text x="155.2" y="154.4" transform="rotate(-90 155.2 154.4)">OPT3/1.3C</text>
<text x="159.3" y="154.4" transform="rotate(-90 159.3 154.4)">OPT4/1.3C</text>
<text x="78" y="161.4" transform="rotate(-90 78 161.4)">REL1_NC/3.7D</text>
<text x="82.1" y="161.5" transform="rotate(-90 82.1 161.5)">REL1_NO/3.7D</text>
<text x="86.1" y="161.4" transform="rotate(-90 86.1 161.4)">REL4_NC/3.3D</text>
<text x="90.2" y="161.5" transform="rotate(-90 90.2 161.5)">REL4_NO/3.3D</text>
<text x="94.3" y="161.4" transform="rotate(-90 94.3 161.4)">REL3_NC/3.4D</text>
<text x="98.3" y="161.5" transform="rotate(-90 98.3 161.5)">REL3_NO/3.4D</text>
<text x="102.4" y="161.4" transform="rotate(-90 102.4 161.4)">REL2_NC/3.6D</text>
<text x="106.5" y="161.5" transform="rotate(-90 106.5 161.5)">REL2_NO/3.6D</text>
<text x="80.1" y="162.5" transform="rotate(-90 80.1 162.5)">REL1_COM/3.7D</text>
<text x="88.2" y="162.5" transform="rotate(-90 88.2 162.5)">REL4_COM/3.3D</text>
<text x="96.3" y="162.5" transform="rotate(-90 96.3 162.5)">REL3_COM/3.4D</text>
<text x="104.4" y="162.5" transform="rotate(-90 104.4 162.5)">REL2_COM/3.6D</text>
<text x="78" y="218.1" transform="rotate(-90 78 218.1)">REL5_NC/3.3B</text>
<text x="80.1" y="219.2" transform="rotate(-90 80.1 219.2)">REL5_COM/3.3B</text>
<text x="82.1" y="218.3" transform="rotate(-90 82.1 218.3)">REL5_NO/3.3B</text>
<text x="86.1" y="218.1" transform="rotate(-90 86.1 218.1)">REL8_NC/3.4B</text>
<text x="88.2" y="219.2" transform="rotate(-90 88.2 219.2)">REL8_COM/3.4B</text>
<text x="90.2" y="218.3" transform="rotate(-90 90.2 218.3)">REL8_NO/3.4B</text>
<text x="94.3" y="218.1" transform="rotate(-90 94.3 218.1)">REL7_NC/3.6B</text>
<text x="96.3" y="219.2" transform="rotate(-90 96.3 219.2)">REL7_COM/3.6B</text>
<text x="98.3" y="218.3" transform="rotate(-90 98.3 218.3)">REL7_NO/3.6B</text>
<text x="102.4" y="218.1" transform="rotate(-90 102.4 218.1)">REL6_NC/3.7B</text>
<text x="104.4" y="219.2" transform="rotate(-90 104.4 219.2)">REL6_COM/3.7B</text>
<text x="106.5" y="218.3" transform="rotate(-90 106.5 218.3)">REL6_NO/3.7B</text>
</g>
</svg>
